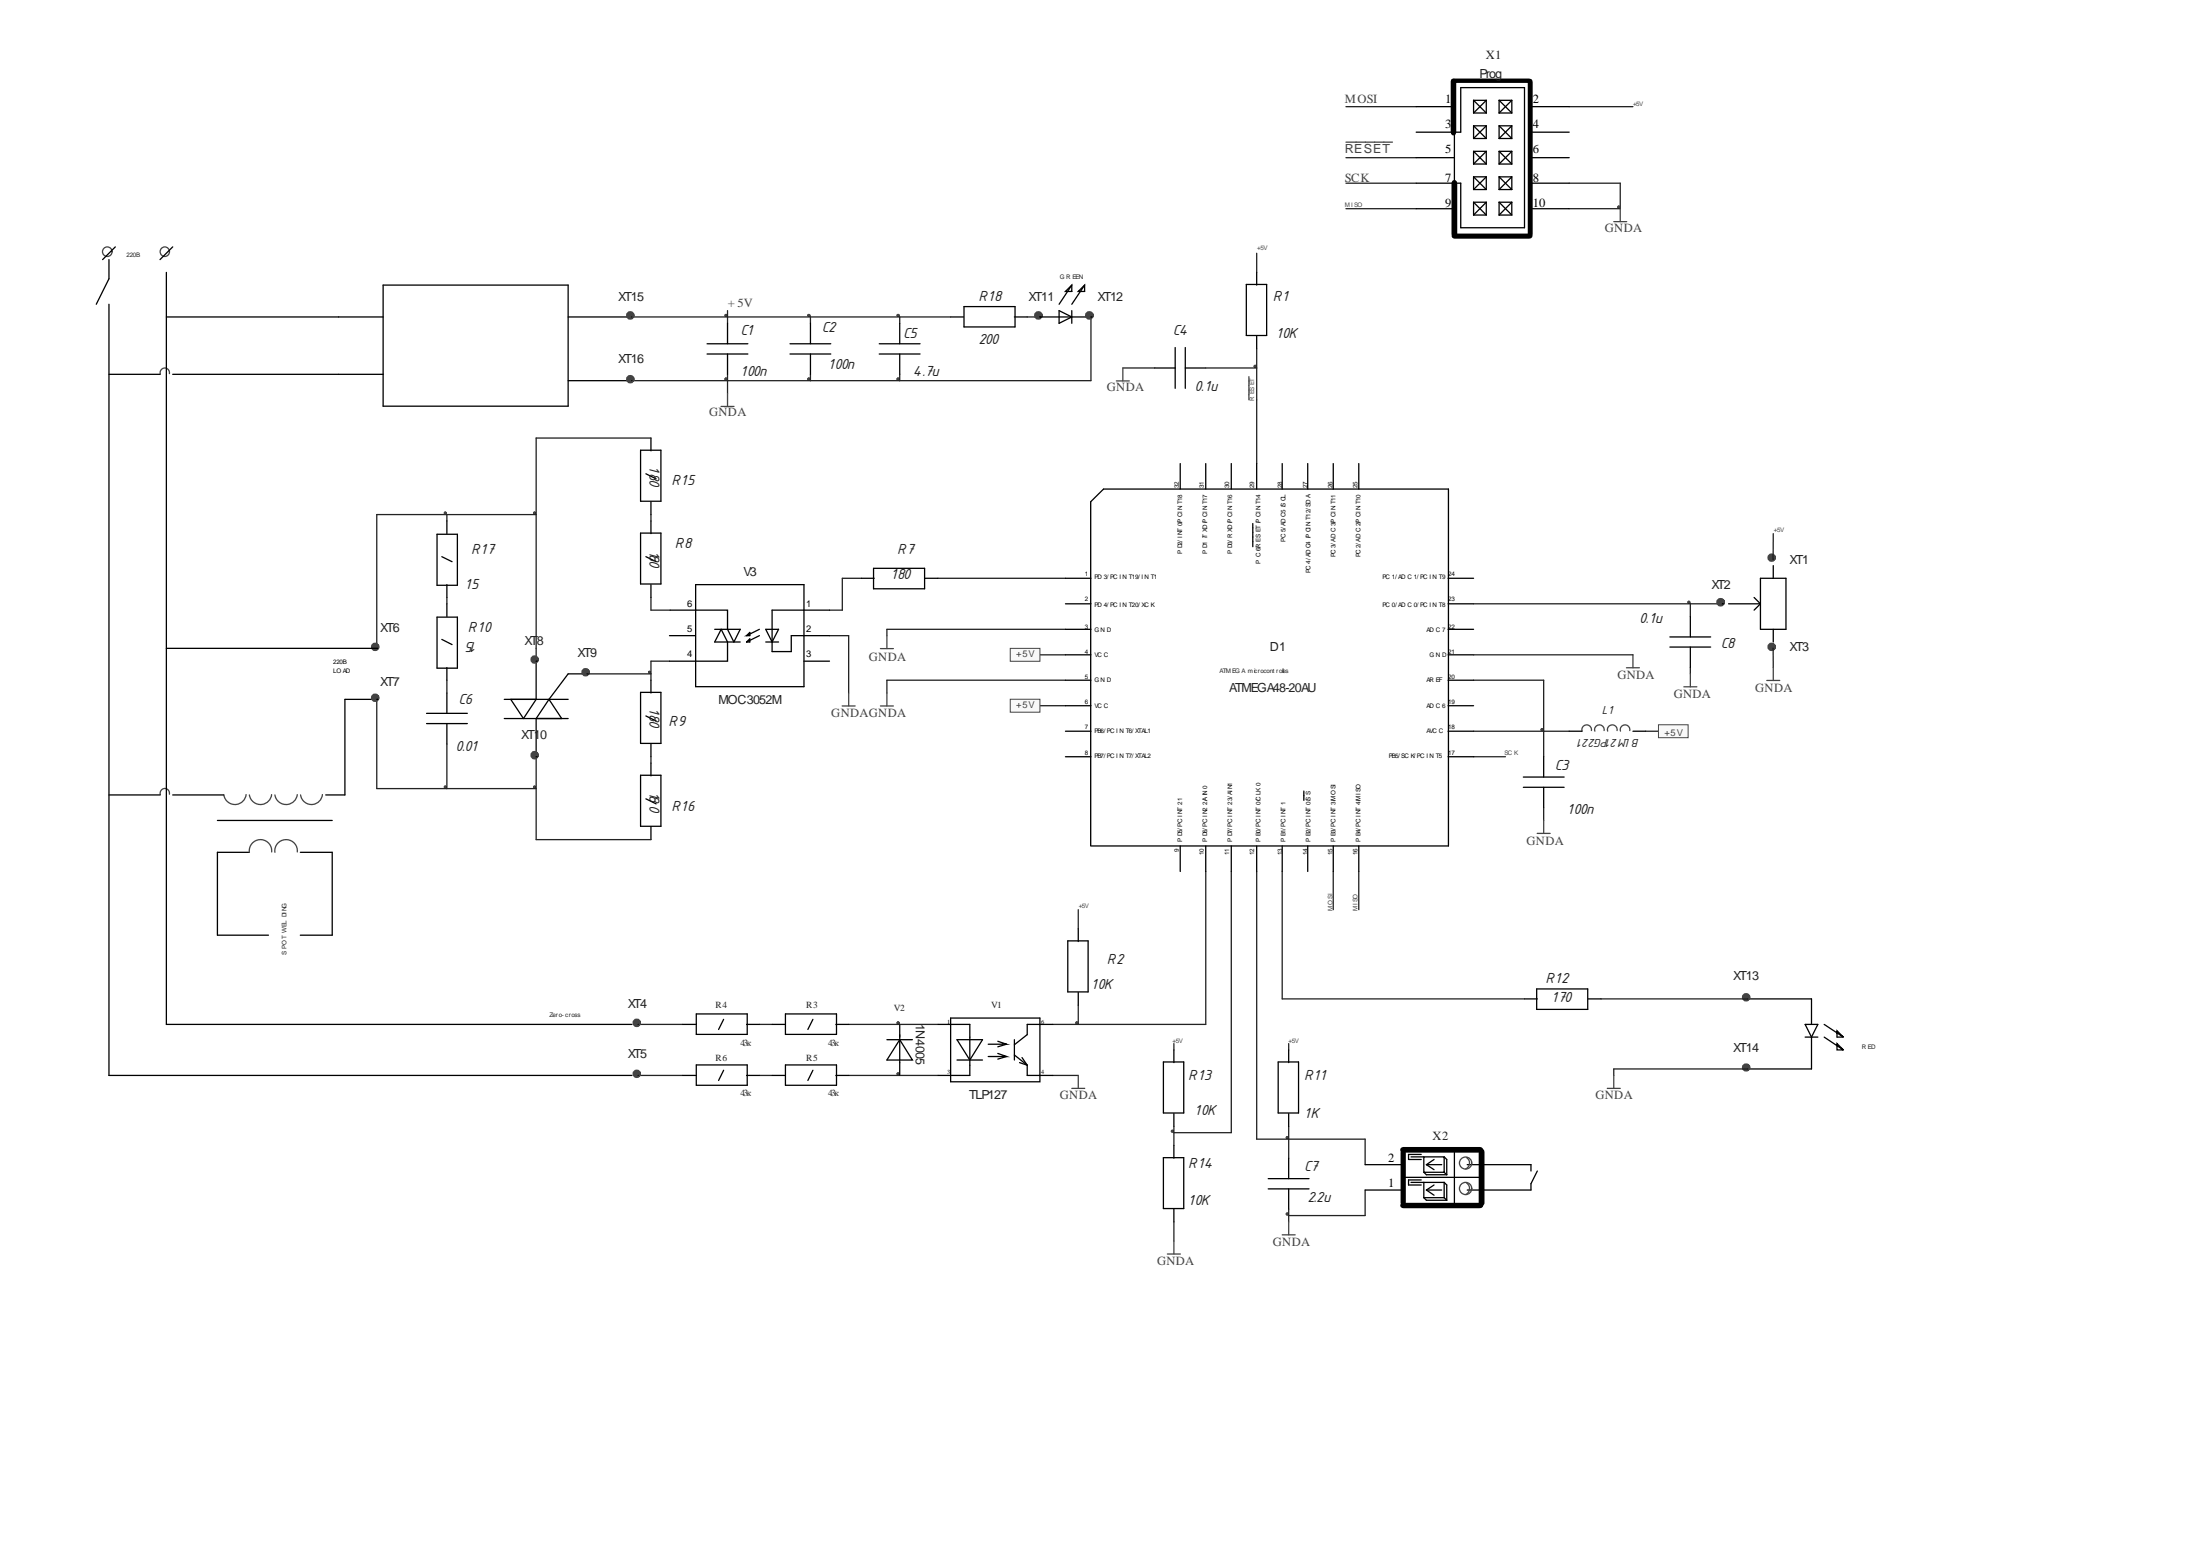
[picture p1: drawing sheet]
<svg xmlns="http://www.w3.org/2000/svg" width="297mm" height="210mm" viewBox="0 0 297 210" stroke-linecap="round" stroke-linejoin="round" font-family="sans-serif">
<circle cx="60.1" cy="106.2" r=".13" fill="#212121"/>
<circle cx="60.1" cy="106.2" r=".13" fill="none" stroke="#212121" stroke-width=".14"/>
<circle cx="60.1" cy="69.2" r=".14" fill="#212121"/>
<circle cx="60.1" cy="69.2" r=".14" fill="none" stroke="#212121" stroke-width=".14"/>
<circle cx="72.2" cy="106.2" r=".13" fill="#212121"/>
<circle cx="72.2" cy="106.2" r=".13" fill="none" stroke="#212121" stroke-width=".14"/>
<circle cx="72.2" cy="69.2" r=".14" fill="#212121"/>
<circle cx="72.2" cy="69.2" r=".14" fill="none" stroke="#212121" stroke-width=".14"/>
<circle cx="87.7" cy="90.7" r=".13" fill="#212121"/>
<circle cx="87.7" cy="90.7" r=".13" fill="none" stroke="#212121" stroke-width=".14"/>
<circle cx="98" cy="51.2" r=".14" fill="#212121"/>
<circle cx="98" cy="51.2" r=".14" fill="none" stroke="#212121" stroke-width=".14"/>
<circle cx="98" cy="42.6" r=".14" fill="#212121"/>
<circle cx="98" cy="42.6" r=".14" fill="none" stroke="#212121" stroke-width=".14"/>
<circle cx="109.2" cy="51.2" r=".15" fill="#212121"/>
<circle cx="109.2" cy="51.2" r=".15" fill="none" stroke="#212121" stroke-width=".14"/>
<circle cx="109.2" cy="42.6" r=".14" fill="#212121"/>
<circle cx="109.2" cy="42.6" r=".14" fill="none" stroke="#212121" stroke-width=".14"/>
<circle cx="121.3" cy="144.9" r=".14" fill="#212121"/>
<circle cx="121.3" cy="144.9" r=".14" fill="none" stroke="#212121" stroke-width=".14"/>
<circle cx="121.3" cy="138" r=".14" fill="#212121"/>
<circle cx="121.3" cy="138" r=".14" fill="none" stroke="#212121" stroke-width=".14"/>
<circle cx="121.3" cy="51.2" r=".15" fill="#212121"/>
<circle cx="121.3" cy="51.2" r=".15" fill="none" stroke="#212121" stroke-width=".14"/>
<circle cx="121.3" cy="42.6" r=".14" fill="#212121"/>
<circle cx="121.3" cy="42.6" r=".14" fill="none" stroke="#212121" stroke-width=".14"/>
<circle cx="145.4" cy="138" r=".14" fill="#212121"/>
<circle cx="145.4" cy="138" r=".14" fill="none" stroke="#212121" stroke-width=".14"/>
<circle cx="158.3" cy="152.6" r=".14" fill="#212121"/>
<circle cx="158.3" cy="152.6" r=".14" fill="none" stroke="#212121" stroke-width=".14"/>
<circle cx="169.5" cy="49.4" r=".14" fill="#212121"/>
<circle cx="169.5" cy="49.4" r=".14" fill="none" stroke="#212121" stroke-width=".14"/>
<circle cx="173.8" cy="163.8" r=".14" fill="#212121"/>
<circle cx="173.8" cy="163.8" r=".14" fill="none" stroke="#212121" stroke-width=".14"/>
<circle cx="173.8" cy="153.5" r=".14" fill="#212121"/>
<circle cx="173.8" cy="153.5" r=".14" fill="none" stroke="#212121" stroke-width=".14"/>
<circle cx="208.2" cy="98.5" r=".14" fill="#212121"/>
<circle cx="208.2" cy="98.5" r=".14" fill="none" stroke="#212121" stroke-width=".14"/>
<circle cx="218.6" cy="28" r=".14" fill="#212121"/>
<circle cx="218.6" cy="28" r=".14" fill="none" stroke="#212121" stroke-width=".14"/>
<circle cx="228" cy="81.3" r=".14" fill="#212121"/>
<circle cx="228" cy="81.3" r=".14" fill="none" stroke="#212121" stroke-width=".14"/>
<path d="M14.7 35v2.6M69 94.4l1.7 2.6M29.4 115h4.3" fill="none" stroke="#000" stroke-width=".17"/>
<path d="M22.9 107.2a.63 .63 0 0 0-.7-.8 .63 .63 0 0 0-.5 .9" fill="none" stroke="#434343" stroke-width=".17"/>
<circle cx="72.2" cy="106.2" r=".13" fill="#444"/>
<circle cx="72.2" cy="106.2" r=".13" fill="none" stroke="#444" stroke-width=".14"/>
<path d="M74.1 94.4l1.7 2.6h-3.4z" fill="none" stroke="#000" stroke-width=".17"/>
<circle cx="72.2" cy="69.2" r=".14" fill="#444"/>
<circle cx="72.2" cy="69.2" r=".14" fill="none" stroke="#444" stroke-width=".14"/>
<path d="M76.7 90.9h2.6" fill="none" stroke="#000" stroke-width=".17"/>
<circle cx="87.7" cy="90.7" r=".13" fill="#444"/>
<circle cx="87.7" cy="90.7" r=".13" fill="none" stroke="#444" stroke-width=".14"/>
<path d="M87.9 69.4v.9M87.9 82.3h2.6M90.4 89.2h-2.5v2.6" fill="none" stroke="#212121" stroke-width=".17"/>
<circle cx="98" cy="51.2" r=".14" fill="#444"/>
<circle cx="98" cy="51.2" r=".14" fill="none" stroke="#444" stroke-width=".14"/>
<path d="M98.2 42.8v.8M98.2 51.4v1.7" fill="none" stroke="#212121" stroke-width=".17"/>
<circle cx="98" cy="42.6" r=".14" fill="#444"/>
<circle cx="98" cy="42.6" r=".14" fill="none" stroke="#444" stroke-width=".14"/>
<path d="M98.2 41.9v.9" fill="none" stroke="#212121" stroke-width=".17"/>
<circle cx="109.2" cy="51.2" r=".15" fill="#444"/>
<circle cx="109.2" cy="51.2" r=".15" fill="none" stroke="#444" stroke-width=".14"/>
<path d="M109.4 42.8v.8" fill="none" stroke="#212121" stroke-width=".17"/>
<circle cx="109.2" cy="42.6" r=".14" fill="#444"/>
<circle cx="109.2" cy="42.6" r=".14" fill="none" stroke="#444" stroke-width=".14"/>
<path d="M113.7 78h2.6" fill="none" stroke="#212121" stroke-width=".17"/>
<circle cx="121.3" cy="138" r=".14" fill="#444"/>
<circle cx="121.3" cy="138" r=".14" fill="none" stroke="#444" stroke-width=".14"/>
<path d="M119.7 84.9v.9" fill="none" stroke="#212121" stroke-width=".17"/>
<circle cx="121.3" cy="51.2" r=".15" fill="#444"/>
<circle cx="121.3" cy="51.2" r=".15" fill="none" stroke="#444" stroke-width=".14"/>
<path d="M121.5 42.8v.8" fill="none" stroke="#212121" stroke-width=".17"/>
<circle cx="121.3" cy="42.6" r=".14" fill="#444"/>
<circle cx="121.3" cy="42.6" r=".14" fill="none" stroke="#444" stroke-width=".14"/>
<path d="M140.4 95.2h3.5M140.4 88.4h3.5M145.6 135.7v2.5" fill="none" stroke="#212121" stroke-width=".17"/>
<path d="M143 41.9v1.7" fill="none" stroke="#000" stroke-width=".17"/>
<circle cx="145.4" cy="138" r=".14" fill="#444"/>
<circle cx="145.4" cy="138" r=".14" fill="none" stroke="#444" stroke-width=".14"/>
<path d="M145.6 39.3l.8-.8v.8z" fill="none" stroke="#000" stroke-width=".17"/>
<circle cx="158.3" cy="152.6" r=".14" fill="#444"/>
<circle cx="158.3" cy="152.6" r=".14" fill="none" stroke="#444" stroke-width=".14"/>
<path d="M158.5 140.8v.9M158.5 152v2.6" fill="none" stroke="#212121" stroke-width=".17"/>
<circle cx="169.5" cy="49.4" r=".14" fill="#444"/>
<circle cx="169.5" cy="49.4" r=".14" fill="none" stroke="#444" stroke-width=".14"/>
<path d="M169.7 47.1v2.6" fill="none" stroke="#212121" stroke-width=".17"/>
<circle cx="173.8" cy="163.8" r=".14" fill="#444"/>
<circle cx="173.8" cy="163.8" r=".14" fill="none" stroke="#444" stroke-width=".14"/>
<path d="M174 163.2v1.7" fill="none" stroke="#212121" stroke-width=".17"/>
<circle cx="173.8" cy="153.5" r=".14" fill="#444"/>
<circle cx="173.8" cy="153.5" r=".14" fill="none" stroke="#444" stroke-width=".14"/>
<path d="M208.4 109v1.7M174 140.8v.9M174 152v1.7" fill="none" stroke="#212121" stroke-width=".17"/>
<path d="M206.7 157.2v.8" fill="none" stroke="#000" stroke-width=".17"/>
<circle cx="208.2" cy="98.5" r=".14" fill="#444"/>
<circle cx="208.2" cy="98.5" r=".14" fill="none" stroke="#444" stroke-width=".14"/>
<path d="M218.8 24.7v3.5M211.9 98.7h-3.5v3.4" fill="none" stroke="#212121" stroke-width=".17"/>
<path d="M219.6 90.1h1.8M220.5 88.4v1.7" fill="none" stroke="#444" stroke-width=".17"/>
<circle cx="218.6" cy="28" r=".14" fill="#444"/>
<circle cx="218.6" cy="28" r=".14" fill="none" stroke="#444" stroke-width=".14"/>
<path d="M228.2 90.1v.8" fill="none" stroke="#212121" stroke-width=".17"/>
<circle cx="228" cy="81.3" r=".14" fill="#444"/>
<circle cx="228" cy="81.3" r=".14" fill="none" stroke="#444" stroke-width=".14"/>
<path d="M15.6 33.3l-1.7 1.7M23.3 33.3l-1.7 1.7M51.7 38.5v16.3M76.7 38.5v16.3M72.4 89.2v5.2M79.3 90.9h.1M236.8 80.6l.9 .9M239.4 84.9v1.7M244.6 134.8v3.4M244.6 140v4.3M246.3 140l2.6 1.7-.9-.9v.9h.9M248 140h.9" fill="none" stroke="#000" stroke-width=".17"/>
<g fill="none" stroke="#434343" stroke-width=".17">
<path d="M22.9 50.4a.63 .63 0 0 0-.7-.7 .63 .63 0 0 0-.5 .8M33.2 107.2a1.51 1.51 0 0 1-1.5 1.4 1.51 1.51 0 0 1-1.5-1.3M43.5 107.2a1.49 1.49 0 0 1-1.4 1.4 1.49 1.49 0 0 1-1.5-1.3"/>
<circle cx="14.5" cy="34" r=".65"/>
<circle cx="22.2" cy="34" r=".64"/>
</g>
<path d="M72.4 59.1v10.3M98.2 50.5v.9M109.4 50.5v.9M72.4 87.5v1.7M87.9 80.6v1.7M114.6 85.8v7.7M72.4 102.1v11.2M87.9 102.1v.9" fill="none" stroke="#212121" stroke-width=".17"/>
<circle cx="79.1" cy="90.7" r=".13" fill="none" stroke="#434343" stroke-width=".87"/>
<circle cx="121.3" cy="144.9" r=".14" fill="#444"/>
<circle cx="121.3" cy="144.9" r=".14" fill="none" stroke="#444" stroke-width=".14"/>
<g fill="none" stroke="#212121" stroke-width=".17">
<path d="M169.7 34.2v2.6M121.5 50.5v.9M147.3 42.8v8.6M169.7 49.7v12.9M50.9 69.4v18.1M72.4 69.4v18.1M113.7 78v4.3M50.9 94.4v12M119.7 91.8v1.7M208.4 91.8v6.9M228.2 81.5v1.7M162.8 117.6v20.6"/>
<path d="M166.2 117.6v35.3M169.7 117.6v36.1M173.1 117.6v17.2M180 117.6v5.2M183.5 117.6v5.2M145.6 122.8v2.5M174 153.7v2.6M184.3 153.7v3.5M158.5 164.9v2.6M184.3 160.6v3.4"/>
</g>
<path d="M157.6 169.2h1.8M158.5 167.5v1.7M173.1 166.6h1.8M174 164.9v1.7" fill="none" stroke="#444" stroke-width=".17"/>
<g fill="none" stroke="#000" stroke-width=".17">
<path d="M22.5 36.8v101.4M14.7 41.1v104M237.7 78v6.9M239.4 76.3v1.7M241.1 78v6.9M46.6 94.4v12.9h-2.6M72.4 97v5.1M237.7 81.5l-.9 .8M23.3 107.3h6.9M29.4 115v11.2h6.8M245.4 138.2l-.8 1.8M246.3 138.2l2.6 1.8-.9-.9v.9"/>
<path d="M206.7 159.7v.9"/>
</g>
<circle cx="60.1" cy="106.2" r=".13" fill="#444"/>
<circle cx="60.1" cy="106.2" r=".13" fill="none" stroke="#444" stroke-width=".14"/>
<path d="M50.9 69.4h9.4v.9M60.3 80.6v.9M50.9 106.4h9.4" fill="none" stroke="#212121" stroke-width=".17"/>
<path d="M46.6 94.4h4.3" fill="none" stroke="#000" stroke-width=".17"/>
<circle cx="60.1" cy="69.2" r=".14" fill="#444"/>
<circle cx="60.1" cy="69.2" r=".14" fill="none" stroke="#444" stroke-width=".14"/>
<g fill="none" stroke="#000" stroke-width=".17">
<path d="M191.2 17.8h6v-6h8.6v18.9h-8.6M191.2 14.4h5.2M196.4 17.8v6.9M199 13.5v1.8M199 13.5l1.7 1.8M199 15.2h1.7M199 17l1.7 1.7M199 18.7h1.7M199 13.5h1.7M199 17h1.7M199 17v1.7M200.7 13.5l-1.7 1.8"/>
<path d="M200.7 17l-1.7 1.7M200.7 17v1.7M200.7 13.5v1.7M202.4 13.5h1.7M202.4 17h1.7M202.4 17l1.7 1.7M202.4 15.2h1.7M202.4 17v1.7M202.4 13.5l1.7 1.8M202.4 13.5v1.8M204.1 17v1.7h-1.7M204.1 17l-1.7 1.7"/>
<path d="M204.1 13.5l-1.7 1.8M204.1 13.5v1.7M206.7 17.8h5.2M206.7 14.4h5.2M14.7 37.6l-1.7 3.5M51.7 38.5h25M144.7 38.5l-1.7 2.6M144.7 38.5v.8h-.8zM146.4 38.5l-1.7 2.6M168.3 38.4h2.7v6.9h-2.7zM169.7 36.8v1.7M191.2 24.7h6v6"/>
<path d="M191.2 21.3h5.2M191.2 28.2h5.2M199 23.9v1.7M199 23.9l1.7 1.7M199 20.4l1.7 1.7M199 22.1h1.7M199 25.6h1.7M199 27.3l1.7 1.7M199 29h1.7M199 20.4h1.7M199 23.9h1.7M199 27.3h1.7"/>
<path d="M199 20.4v1.7M199 27.3v1.7M200.7 23.9l-1.7 1.7M200.7 20.4l-1.7 1.7M200.7 27.3l-1.7 1.7M200.7 20.4v1.7M200.7 23.9v1.7M200.7 27.3v1.7M202.4 20.4h1.7M202.4 23.9h1.7M202.4 27.3h1.7M202.4 20.4l1.7 1.7"/>
<path d="M202.4 23.9l1.7 1.7M202.4 22.1h1.7M202.4 25.6h1.7M202.4 20.4v1.7M202.4 23.9v1.7M202.4 27.3v1.7M202.4 27.3l1.7 1.7M204.1 27.3v1.7h-1.7M204.1 23.9l-1.7 1.7M204.1 20.4v1.7M204.1 23.9v1.7M204.1 20.4l-1.7 1.7"/>
<path d="M204.1 27.3l-1.7 1.7M206.7 24.7h5.2M206.7 21.3h5.2M206.7 28.2h5.2M14.7 50.5h6.9M22.5 42.8h29.2M23.3 50.5h28.4M51.7 54.8h25M76.7 42.8h8.6M76.7 51.4h8.6M87.9 59.1v1.7M95.5 46.4h5.5"/>
<path d="M95.5 47.8h5.5M98.2 43.6v2.8M98.2 47.8v2.7M106.7 46.4h5.5M106.7 47.8h5.5M109.4 43.6v2.8M109.4 47.8v2.7M118.7 46.4h5.5M118.7 47.8h5.5M121.5 43.6v2.8M121.5 47.8v2.7M128.4 42.8h1.7"/>
<path d="M130.2 41.4h6.8v2.7h-6.8zM137 42.8h1.7M140.4 42.8h.1M140.4 42.8h6.9M143 41.9l1.7 .9-1.7 .8M144.7 41.9v1.7M147.3 42.8h.1M155.9 49.7h2.8M158.7 46.9v5.5M160 46.9v5.5M160 49.7h2.8M169.7 45.4v1.7"/>
<path d="M59.7 75.1l1.3 .7M60.3 70.3v1.7M60.3 78.9v1.7M61.8 72.1h-2.8v6.9h2.8v-6.9M86.5 60.8h2.7v6.8h-2.7zM86.5 71.9h2.7v6.9h-2.7zM87.2 63.9l1.4 .7M87.2 75.1l1.4 .7M87.9 67.7v1.7M87.9 70.3v1.7M87.9 78.9v1.7M93.9 78.9h14.6v13.8h-14.6z"/>
<path d="M116.3 78h1.7M117.9 76.7h6.9v2.8h-6.9zM124.9 78h1.7M143.9 78h3.4M159.4 62.6v3.4M162.8 62.6v3.4M166.2 62.6v3.4M169.1 70.6v3.2M169.7 62.6v3.4M173.1 62.6v3.4M176.6 62.6v3.4M180 62.6v3.4"/>
<path d="M183.5 62.6v3.4M195.5 78h3.5M237.7 78h3.4M239.4 75.5h.1M22.5 87.5h28.4M50.9 87.5h.1M50.9 94.4h.1M57.6 96.3h5.5M57.6 97.6h5.5M59.7 86.3l1.3 .7M60.3 93.5v2.8M60.3 97.6v2.8"/>
<path d="M60.3 81.5v1.7M60.3 90.1v1.7M61.8 83.3h-2.8v6.9h2.8v-6.9M68.1 94.4h8.6M68.1 97h8.6M72.4 89.2h.1M72.4 94.4l-1.7 2.6M76.7 90.9l-2.6 3.5M86.5 93.4h2.7v6.9h-2.7zM87.2 96.6l1.4 .7M87.9 91.8v1.7M90.4 85.8h3.4"/>
<path d="M90.4 89.2h3.4M90.5 82.3h7.7v2.6l.9 1.7M96.5 84.9h3.4l-.8 1.7M99.9 86.6h-3.4l.9-1.7 .8 1.7v2.6h-4.3M100.8 86.6l.4-.4v.4zM102.5 85.8l-1.7 .8M102.5 84.9l-1.7 .9h.4v-.5l-.4 .5M103.4 84.9h1.7l-.9 1.7zM103.4 86.6h1.7M108.5 89.2h3.5M112 82.3h-7.8v5.6h2.6v-2.1h5.2M143.9 84.9h3.4"/>
<path d="M143.9 81.5h3.4M143.9 98.7h3.4M143.9 95.2h3.4M143.9 91.8h3.4M143.9 88.4h3.4M195.5 84.9h3.5M195.5 98.7h3.5M195.5 95.2h3.5M195.5 91.8h3.5M195.5 88.4h3.5M195.5 81.5h3.5M211.9 98.7h1.7"/>
<path d="M220.5 98.7h1.7M225.5 87.3h5.5M225.5 86h5.5M228.2 83.2v2.8M228.2 87.3v2.8M232.5 81.5h.1M233.4 81.5h4.3M237.7 84.9h3.4M239.4 87.5h.1M14.7 107.3h6.9M29.4 110.7h15.5M40.6 115h4.3v11.2h-4.3"/>
<path d="M72.4 102.1h.1M86.5 104.6h2.7v6.9h-2.7zM87.2 107.8l1.4 .7M87.9 100.4v1.7M87.9 103v1.7M87.9 111.6v1.7M143.9 102.1h3.4M147.3 114.2v-46.5l1.7-1.7h46.6v48.2h-48.2M159.4 114.2v3.4M162.8 114.2v3.4M166.2 114.2v3.4M169.7 114.2v3.4"/>
<path d="M173.1 114.2v3.4M176 106.8v1.2M176.6 114.2v3.4M180 114.2v3.4M183.5 114.2v3.4M195.5 102.1h3.5M205.7 104.9h5.5M205.7 106.2h5.5M208.4 102.1v2.8M208.4 106.2v2.8M22.5 138.2h62.8M86.2 138.2h.1"/>
<path d="M92.2 138.2h1.7M94 136.8h6.9v2.8h-6.9zM97.7 137.6l-.7 1.3M100.8 138.2h1.7M104.2 138.2h1.8M106 136.8h6.9v2.8h-6.9zM109.8 137.6l-.7 1.3M112.9 138.2h1.7M121.5 138.2v6.9M126.6 138.2h4.3v6.9h-4.3M128.4 137.4h12v8.6h-12zM142.1 138.2h-3.4v1.4l-1.7 1.4"/>
<path d="M144.2 127h2.7v6.9h-2.7zM145.6 125.3v1.8M145.6 133.9v1.8M205.8 134.8h1.8M207.5 133.5h6.9v2.7h-6.9zM214.5 134.8h1.7M236 134.8h8.6M243.7 140h1.7M245.4 138.2h-1.7l.9 1.8M14.7 145.1h70.6M86.2 145.1h.1M92.2 145.1h1.7"/>
<path d="M94 143.7h6.9v2.8h-6.9zM97.7 144.4l-.7 1.4M100.8 145.1h1.7M104.2 145.1h1.8M106 143.7h6.9v2.8h-6.9zM109.8 144.4l-.7 1.4M112.9 145.1h1.7M119.7 140.3h3.5M121.5 140.3l1.7 2.8h-3.5zM129.2 140.3h3.5l-1.8 2.7zM129.2 143h3.5M134.7 140.5l1.2 .4h-2.5"/>
<path d="M134.7 142.2l1.2 .4h-2.5M135.9 142.6l-1.2 .3M135.9 140.9l-1.2 .4M137 142.4l1.7 1.3M137 140.3v2.7M137.7 143.4l1 .3M138 142.7l.7 1M138.7 143.7v1.4h3.4M157.1 143.3h2.7v6.9h-2.7zM157.1 156.2h2.7v6.9h-2.7zM158.5 141.7v1.7M158.5 150.3v1.7"/>
<path d="M158.5 154.6v1.7M171.2 159.1h5.5M172.6 143.3h2.7v6.9h-2.7zM174 141.7v1.7M174 150.3v1.7M174 156.3v2.8M184.3 157.2h5.2M189.5 158.9h10.3M190.5 159.6h4.5M190.5 156.1h1.7M191.9 159.2h-1.7v.7h1.7M191.9 155.8h-1.7v.7h1.7"/>
<path d="M192.2 156.1h2.8v2.1h-2.8zM192.2 159.6v2M192.2 158.2l.4 .3h2.7M192.6 157.2h2.1M192.6 157.2l1 .7M193.6 159.9l-1 .7M193.6 156.5l-1 .7M195 158.2l.3 .3M195 159.6v2M195 156.1l.3 .4v2M195 159.6l.3 .3v2.1M196.4 155.4v6.9"/>
<path d="M198.1 157.2h8.6M207.6 158l-.9 1.7M236 144.3h8.6M158.5 163.2v1.7M171.2 160.4h5.5M174 160.4v2.8M184.3 160.6h5.2M192.2 161.6l.4 .4h2.7M192.2 161.6h2.8M192.6 160.6h2.1M192.6 160.6l1 .7M195 161.6l.3 .4"/>
<path d="M198.1 160.6h8.6"/>
</g>
<g fill="none" stroke="#212121" stroke-width=".17">
<path d="M181.7 14.4h9.5M211.9 14.4h8.6M181.7 24.7h9.5M181.7 28.2h9.5M181.7 21.3h9.5M211.9 24.7h6.9M211.9 28.2h6.9M72.4 59.1h15.5M85.3 51.4h62M85.3 42.8h43.1M138.7 42.8h1.7M151.6 49.7h4.3"/>
<path d="M162.8 49.7h6.9M60.3 69.4h12.1M126.6 78h17.3M239.4 72v3.5M60.3 91.8v1.7M79.3 90.9h8.6M112 85.8h2.6M112 82.3h1.7M119.7 91.8h24.2M119.7 84.9h24.2M199 98.7h9.4M199 91.8h9.4"/>
<path d="M199 81.5h33.5M199 88.4h21.5M222.2 98.7h1.7M239.4 87.5v2.6M60.3 100.4v6h12.1M72.4 113.3h15.5M199 102.1h4.3M86.2 138.2h6M102.5 138.2h1.7M114.6 138.2h12M142.1 138.2h20.7M173.1 134.8h32.7"/>
<path d="M216.2 134.8h19.8M86.2 145.1h6M102.5 145.1h1.7M114.6 145.1h12M142.1 145.1h3.5M158.5 152.9h7.7M169.7 153.7h14.6M236 144.3h-18.1v.8M174 164h10.3"/>
</g>
<g fill="none" stroke="#444" stroke-width=".17">
<path d="M217.9 29.9h1.7M218.8 28.2v1.7M97.4 54.8h1.7M98.2 53.1v1.7M150.7 51.4h1.8M151.6 49.7v1.7M113.7 95.3h1.8M114.6 93.5v1.8M118.9 95.3h1.7M118.9 87.5h1.7M119.7 85.8v1.7M119.7 93.5v1.8"/>
<path d="M227.4 92.7h1.7M228.2 90.9v1.8M238.5 91.8h1.8M239.4 90.1v1.7M207.5 112.5h1.8M208.4 110.7v1.8M144.7 146.9h1.8M145.6 145.1v1.8M217 146.9h1.8M217.9 145.1v1.8"/>
</g>
<g fill="none" stroke="#434343" stroke-width=".87">
<path d="M235.7 144h.2v.1h-.2z"/>
<circle cx="85.1" cy="42.6" r=".14"/>
<circle cx="85.1" cy="51.2" r=".13"/>
<circle cx="140.2" cy="42.6" r=".14"/>
<circle cx="147.1" cy="42.6" r=".14"/>
<circle cx="239.2" cy="75.3" r=".13"/>
<circle cx="50.7" cy="94.2" r=".13"/>
<circle cx="50.7" cy="87.3" r=".13"/>
<circle cx="72.2" cy="89" r=".13"/>
<circle cx="232.3" cy="81.3" r=".14"/>
<circle cx="239.2" cy="87.3" r=".13"/>
<circle cx="72.2" cy="101.9" r=".13"/>
<circle cx="86" cy="138" r=".14"/>
<circle cx="235.8" cy="134.6" r=".13"/>
<circle cx="86" cy="144.9" r=".13"/>
</g>
<g fill="none" stroke="#434343" stroke-width=".17">
<path d="M214.9 98.6a.65 .65 0 0 0-.7-.8 .65 .65 0 0 0-.6 .9M216.6 98.6a.64 .64 0 0 0-.7-.8 .64 .64 0 0 0-.6 .9M218.3 98.6a.65 .65 0 0 0-.7-.8 .65 .65 0 0 0-.5 .9M220 98.6a.64 .64 0 0 0-.6-.8 .64 .64 0 0 0-.6 .9M36.7 115a1.51 1.51 0 0 0-1.6-1.7 1.51 1.51 0 0 0-1.4 1.7M36.7 107.2a1.51 1.51 0 0 1-1.5 1.4 1.51 1.51 0 0 1-1.5-1.3M40.1 107.2a1.52 1.52 0 0 1-1.5 1.4 1.52 1.52 0 0 1-1.5-1.3M40.1 115a1.52 1.52 0 0 0-1.5-1.7 1.52 1.52 0 0 0-1.5 1.7M198 156.2a.86 .86 0 0 1-.1 1.5M198 159.7l.2 .1a.89 .89 0 0 1-.3 1.4"/>
<circle cx="197.9" cy="156.9" r=".82"/>
<circle cx="197.9" cy="160.4" r=".83"/>
</g>
<path d="M196.4 24.7v6.9M189.5 155.2h10.3" fill="none" stroke="#000" stroke-width=".82"/>
<path d="M196.2 11v6.9M189.5 162.7h10.3" fill="none" stroke="#000" stroke-width=".8"/>
<path d="M200 155.4v6.9" fill="none" stroke="#000" stroke-width=".83"/>
<path d="M189.5 155.5v6.8" fill="none" stroke="#000" stroke-width=".78"/>
<path d="M196.3 10.9h10.1" fill="none" stroke="#000" stroke-width=".71"/>
<path d="M196.4 31.9h10.1" fill="none" stroke="#000" stroke-width=".77"/>
<path d="M206.6 11.1v20.5" fill="none" stroke="#000" stroke-width=".76"/>
<path d="M223.9 97.8h4v1.8h-4z" fill="#fafafa"/>
<path d="M223.9 97.8h4v1.8h-4z" fill="none" stroke="#444" stroke-width=".14"/>
<path d="M136.4 87.5h4v1.7h-4z" fill="#fafafa"/>
<path d="M136.4 87.5h4v1.7h-4z" fill="none" stroke="#444" stroke-width=".14"/>
<path d="M136.4 94.4h4v1.7h-4z" fill="#fafafa"/>
<path d="M136.4 94.4h4v1.7h-4z" fill="none" stroke="#444" stroke-width=".14"/>
<path d="M181.7 19.2h6.3M168.6 50.8v3.2" fill="none" stroke="#444" stroke-width=".17"/>
<g font-size="2.1" fill="#212121">
<text x="132.1" y="40.6">R18</text>
<text x="171.9" y="40.6">R1</text>
<text x="100" y="45.2">C1</text>
<text x="111" y="44.8">C2</text>
<text x="122" y="45.6">C5</text>
<text x="132.1" y="46.5">200</text>
<text x="158.3" y="45.2">C4</text>
<text x="172.3" y="45.6">10K</text>
<text x="100" y="50.7">100n</text>
<text x="111.8" y="49.9">100n</text>
<text x="123.2" y="50.7">4.7u</text>
<text x="161.3" y="52.8">0.1u</text>
<text x="87.7" y="63" transform="rotate(90 87.7 63)">180</text>
<text x="90.7" y="65.5">R15</text>
<text x="63.6" y="74.8">R17</text>
<text x="87.7" y="74.4" transform="rotate(90 87.7 74.4)">180</text>
<text x="91.1" y="73.9">R8</text>
<text x="121.1" y="74.8">R7</text>
<text x="62.8" y="79.4">15</text>
<text x="120.3" y="78.2">180</text>
<text x="63.2" y="85.3">R10</text>
<text x="64.5" y="86.6" transform="rotate(180 64.5 86.6)">15</text>
<text x="221.3" y="84.1">0.1u</text>
<text x="232.3" y="87.5">C8</text>
<text x="61.9" y="95.1">C6</text>
<text x="87.7" y="95.5" transform="rotate(90 87.7 95.5)">180</text>
<text x="61.5" y="101.4">0.01</text>
<text x="90.3" y="98">R9</text>
<text x="87.7" y="106.9" transform="rotate(90 87.7 106.9)">180</text>
<text x="209.9" y="103.9">C3</text>
<text x="90.7" y="109.4">R16</text>
<text x="211.6" y="109.8">100n</text>
<text x="149.5" y="130.1">R2</text>
<text x="147.3" y="133.5">10K</text>
<text x="208.7" y="132.7">R12</text>
<text x="209.5" y="135.2">170</text>
<text x="160.4" y="145.8">R13</text>
<text x="176.1" y="145.8">R11</text>
<text x="161.3" y="150.4">10K</text>
<text x="176.1" y="150.8">1K</text>
<text x="160.4" y="157.6">R14</text>
<text x="176.1" y="158">C7</text>
<text x="160.4" y="162.7">10K</text>
<text x="176.5" y="162.2">2.2u</text>
</g>
<g font-size="1.7" fill="#212121">
<text x="199.8" y="10.6">Prog</text>
<text x="200.6" y="8">X1</text>
<text x="83.5" y="40.6">XT15</text>
<text x="138.9" y="40.6">XT11</text>
<text x="148.2" y="40.6">XT12</text>
<text x="83.5" y="49">XT16</text>
<text x="100.4" y="77.7">V3</text>
<text x="241.6" y="76">XT1</text>
<text x="231.1" y="79.4">XT2</text>
<text x="51.3" y="85.3">XT6</text>
<text x="70.8" y="87">XT8</text>
<text x="78" y="88.7">XT9</text>
<text x="171.4" y="87.9">D1</text>
<text x="241.6" y="87.9">XT3</text>
<text x="51.3" y="92.5">XT7</text>
<text x="97" y="95.1">MOC3052M</text>
<text x="165.9" y="93.4">ATMEGA48-20AU</text>
<text x="70.4" y="99.7">XT10</text>
<text x="216.3" y="96.3">L1</text>
<text x="221.3" y="99.7" transform="rotate(180 221.3 99.7)">B LM21PG221</text>
<text x="84.8" y="136">XT4</text>
<text x="234" y="132.2">XT13</text>
<text x="84.8" y="142.8">XT5</text>
<text x="123.7" y="138.2" transform="rotate(90 123.7 138.2)">1N4005</text>
<text x="234" y="142">XT14</text>
<text x="130.8" y="148.3">TLP127</text>
<text x="193.4" y="153.8">X2</text>
</g>
<g font-size="1.7" fill="#444">
<text x="181.6" y="13.9">MOSI</text>
<text x="181.6" y="20.7">RESET</text>
<text x="181.6" y="24.5">SCK</text>
<text x="216.7" y="31.3">GNDA</text>
<text x="98.3" y="41.4">+ 5V</text>
<text x="149.5" y="52.8">GNDA</text>
<text x="95.7" y="56.2">GNDA</text>
<text x="117.3" y="89.1">GNDA</text>
<text x="218.4" y="91.7">GNDA</text>
<text x="226" y="94.2">GNDA</text>
<text x="237" y="93.4">GNDA</text>
<text x="112.2" y="96.7">GNDAGNDA</text>
<text x="206.1" y="114.1">GNDA</text>
<text x="143.1" y="148.3">GNDA</text>
<text x="215.4" y="148.3">GNDA</text>
<text x="156.2" y="170.7">GNDA</text>
<text x="171.9" y="168.1">GNDA</text>
</g>
<g font-size="1.7">
<text x="195.1" y="13.9">1</text>
<text x="195.1" y="17.3">3</text>
<text x="207" y="13.9">2</text>
<text x="207" y="17.3">4</text>
<text x="195.1" y="20.7">5</text>
<text x="207" y="20.7">6</text>
<text x="195.1" y="24.5">7</text>
<text x="195.1" y="27.9">9</text>
<text x="207" y="24.5">8</text>
<text x="207" y="27.9">10</text>
<text x="187.4" y="160.1">1</text>
<text x="187.4" y="156.8">2</text>
</g>
<g font-size="1.3">
<text x="92.8" y="82">6</text>
<text x="108.9" y="82">1</text>
<text x="92.8" y="85.3">5</text>
<text x="92.8" y="88.7">4</text>
<text x="108.9" y="85.3">2</text>
<text x="108.9" y="88.7">3</text>
</g>
<g font-size="1.3" fill="#444">
<text x="137.2" y="88.7">+5V</text>
<text x="137.2" y="95.5">+5V</text>
<text x="224.7" y="99.3">+5V</text>
</g>
<g font-size="1.3" fill="#212121">
<text x="96.6" y="136">R4</text>
<text x="108.9" y="136">R3</text>
<text x="120.7" y="136.5">V2</text>
<text x="133.8" y="136">V1</text>
<text x="96.6" y="143.2">R6</text>
<text x="100" y="141.1">43к</text>
<text x="108.9" y="143.2">R5</text>
<text x="111.8" y="141.1">43к</text>
<text x="100" y="147.9">43к</text>
<text x="111.8" y="147.9">43к</text>
</g>
<g font-size=".8" fill="#444">
<text x="220.5" y="14.4">+5V</text>
<text x="181.6" y="27.9">MI SO</text>
<text x="169.7" y="33.8">+5V</text>
<text x="169.3" y="54.1" transform="rotate(-90 169.3 54.1)">R ES ET</text>
<text x="239.5" y="71.8">+5V</text>
<text x="203.2" y="101.8">SC K</text>
<text x="145.6" y="122.5">+5V</text>
<text x="179.9" y="122.9" transform="rotate(-90 179.9 122.9)">MO SI</text>
<text x="183.3" y="122.9" transform="rotate(-90 183.3 122.9)">MI SO</text>
<text x="158.3" y="140.7">+5V</text>
<text x="174" y="140.7">+5V</text>
</g>
<g font-size=".8" fill="#212121">
<text x="17.1" y="34.6">220B</text>
<text x="143.1" y="37.6">G R EEN</text>
<text x="164.7" y="90.8">ATMEG A microcont roles</text>
<text x="38.7" y="128.9" transform="rotate(-90 38.7 128.9)">S PO T WEL DI NG</text>
<text x="74.2" y="137.3">Zero-cross</text>
<text x="251.4" y="141.5">R ED</text>
</g>
<g font-size=".8">
<text x="159.2" y="65.9" transform="rotate(-90 159.2 65.9)">32</text>
<text x="162.6" y="65.9" transform="rotate(-90 162.6 65.9)">31</text>
<text x="165.9" y="65.9" transform="rotate(-90 165.9 65.9)">30</text>
<text x="169.3" y="65.9" transform="rotate(-90 169.3 65.9)">29</text>
<text x="173.1" y="65.9" transform="rotate(-90 173.1 65.9)">28</text>
<text x="176.5" y="65.9" transform="rotate(-90 176.5 65.9)">27</text>
<text x="179.9" y="65.9" transform="rotate(-90 179.9 65.9)">26</text>
<text x="183.3" y="65.9" transform="rotate(-90 183.3 65.9)">25</text>
<text x="146.5" y="77.7">1</text>
<text x="159.6" y="74.8" transform="rotate(-90 159.6 74.8)">P D2/ I NT 0/P CI N T18</text>
<text x="163" y="74.8" transform="rotate(-90 163 74.8)">P D1 /T XD /P CI N T17</text>
<text x="166.4" y="74.8" transform="rotate(-90 166.4 74.8)">P D0/ R XD /P CI N T16</text>
<text x="170.2" y="76" transform="rotate(-90 170.2 76)">P C 6/R ES ET /P CI N T14</text>
<text x="173.6" y="73.1" transform="rotate(-90 173.6 73.1)">PC 5/ AD C5 /S CL</text>
<text x="176.9" y="77.3" transform="rotate(-90 176.9 77.3)">PC 4/ AD C4 /P CI N T12/ SD A</text>
<text x="180.3" y="75.2" transform="rotate(-90 180.3 75.2)">PC 3/ AD C 3/P CI N T11</text>
<text x="183.7" y="75.2" transform="rotate(-90 183.7 75.2)">PC 2/ AD C 2/P CI N T10</text>
<text x="195.5" y="77.7">24</text>
<text x="146.5" y="81.1">2</text>
<text x="147.8" y="82">PD 4/ PC I N T20/ XC K</text>
<text x="147.8" y="78.2">PD 3/ PC I N T19/ I N T1</text>
<text x="186.7" y="82">PC 0/ AD C 0/ PC I N T8</text>
<text x="186.7" y="78.2">PC 1/ AD C 1/ PC I N T9</text>
<text x="195.5" y="81.1">23</text>
<text x="45" y="89.6">220B</text>
<text x="146.5" y="84.9">3</text>
<text x="146.5" y="88.3">4</text>
<text x="147.8" y="85.3">G N D</text>
<text x="147.8" y="88.7">VC C</text>
<text x="192.6" y="85.3">AD C 7</text>
<text x="193" y="88.7">G N D</text>
<text x="195.5" y="84.9">22</text>
<text x="195.5" y="88.3">21</text>
<text x="45" y="90.8">LO AD</text>
<text x="146.5" y="95.1">6</text>
<text x="146.5" y="91.7">5</text>
<text x="147.8" y="95.5">VC C</text>
<text x="147.8" y="92.1">G N D</text>
<text x="192.6" y="92.1">AR EF</text>
<text x="192.6" y="95.5">AD C 6</text>
<text x="195.5" y="91.7">20</text>
<text x="195.5" y="95.1">19</text>
<text x="146.5" y="101.8">8</text>
<text x="146.5" y="98.4">7</text>
<text x="147.8" y="98.9">PB6/ PC I N T6/ XTAL1</text>
<text x="192.6" y="98.9">AVC C</text>
<text x="195.5" y="101.8">17</text>
<text x="195.5" y="98.4">18</text>
<text x="147.8" y="102.2">PB7/ PC I N T7/ XTAL2</text>
<text x="187.5" y="102.2">PB5/ SC K/ PC I N T5</text>
<text x="159.6" y="113.6" transform="rotate(-90 159.6 113.6)">P D5/ PC I NT 21</text>
<text x="163" y="113.6" transform="rotate(-90 163 113.6)">P D6/ PC I N2 2/A IN 0</text>
<text x="166.4" y="113.6" transform="rotate(-90 166.4 113.6)">P D7/ PC I NT 23/ AI N1</text>
<text x="170.2" y="113.6" transform="rotate(-90 170.2 113.6)">P B0/ PC I NT 0/C LK 0</text>
<text x="173.6" y="113.6" transform="rotate(-90 173.6 113.6)">P B1/ PC I NT 1</text>
<text x="176.9" y="113.6" transform="rotate(-90 176.9 113.6)">P B2/ PC I NT 0/S S</text>
<text x="180.3" y="113.6" transform="rotate(-90 180.3 113.6)">P B3/ PC I NT 3/MO SI</text>
<text x="183.7" y="113.6" transform="rotate(-90 183.7 113.6)">P B4/ PC I NT 4/MI SO</text>
<text x="159.2" y="114.9" transform="rotate(-90 159.2 114.9)">9</text>
<text x="162.6" y="115.3" transform="rotate(-90 162.6 115.3)">10</text>
<text x="165.9" y="115.3" transform="rotate(-90 165.9 115.3)">11</text>
<text x="169.3" y="115.3" transform="rotate(-90 169.3 115.3)">12</text>
<text x="173.1" y="115.3" transform="rotate(-90 173.1 115.3)">13</text>
<text x="176.5" y="115.3" transform="rotate(-90 176.5 115.3)">14</text>
<text x="179.9" y="115.3" transform="rotate(-90 179.9 115.3)">15</text>
<text x="183.3" y="115.3" transform="rotate(-90 183.3 115.3)">16</text>
<text x="127.9" y="138.2">1</text>
<text x="140.6" y="138.2">6</text>
<text x="127.9" y="144.9">3</text>
<text x="140.6" y="144.9">4</text>
</g>
</svg>
